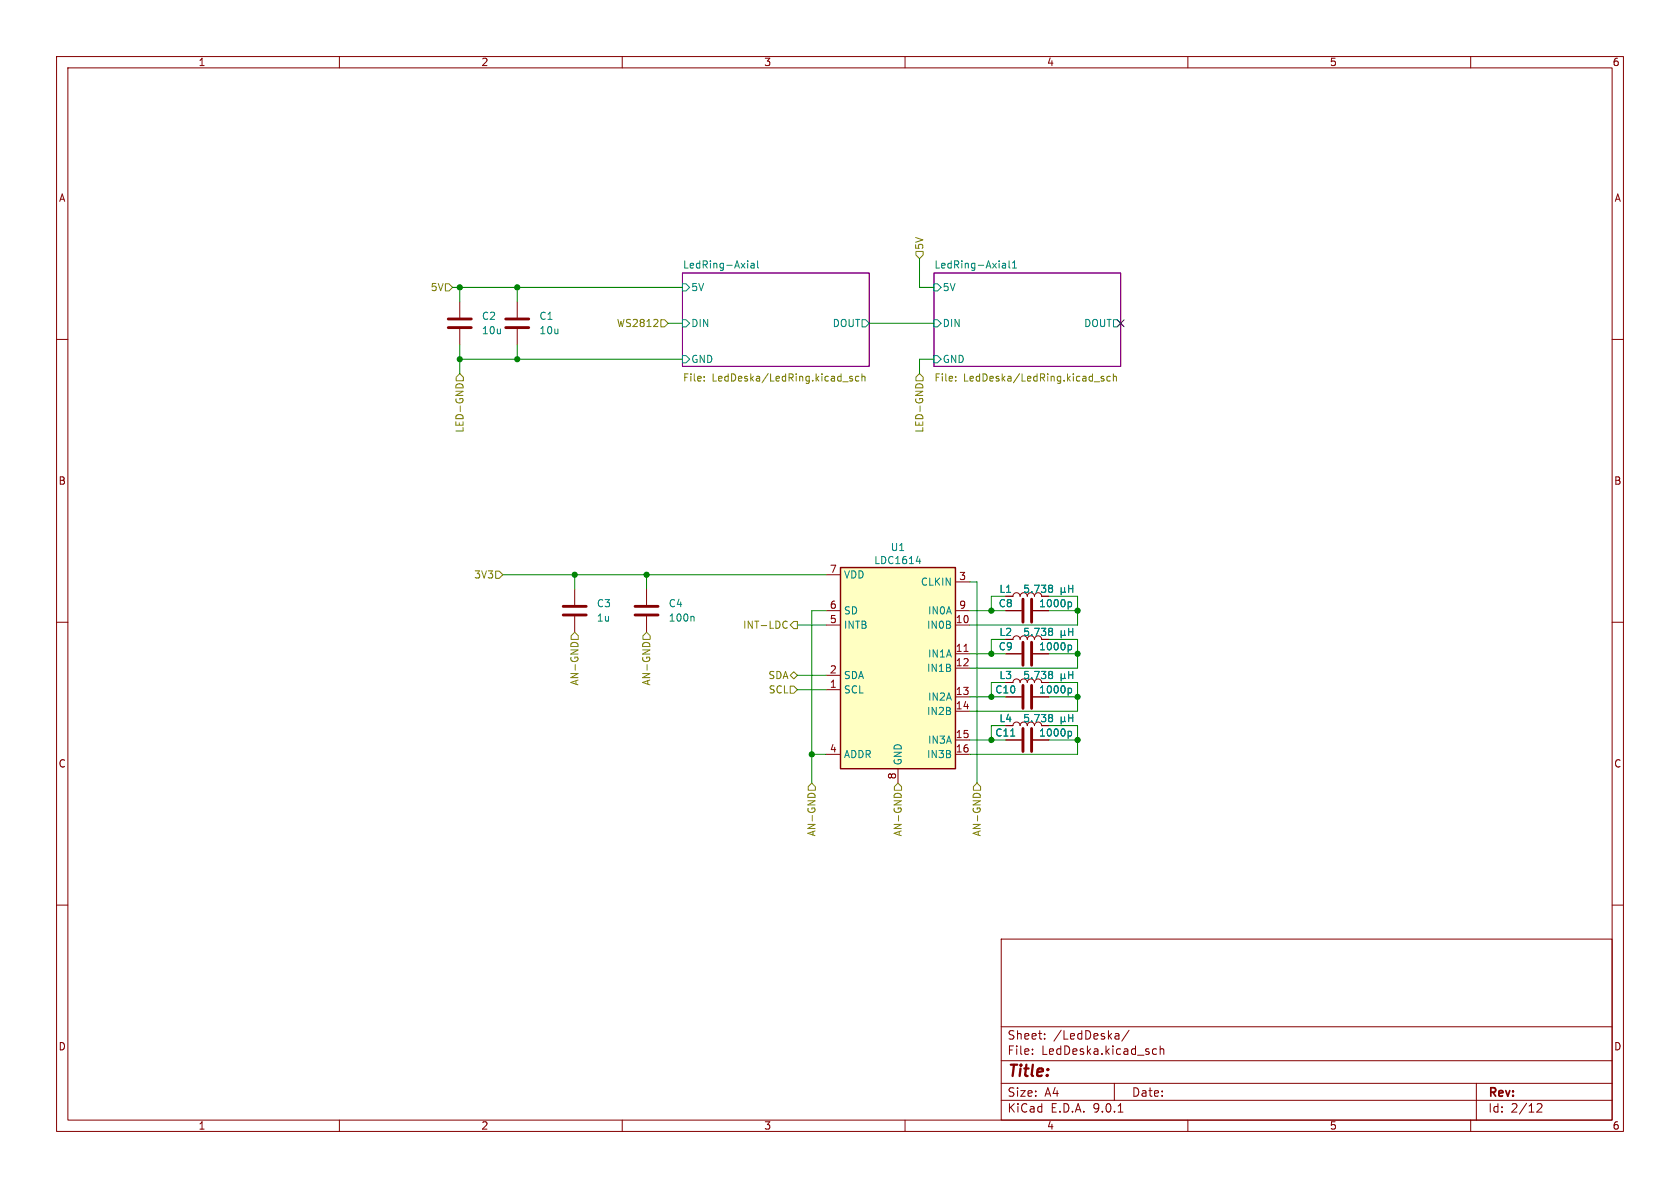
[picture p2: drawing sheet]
<svg xmlns="http://www.w3.org/2000/svg" width="297mm" height="210mm" viewBox="0 0 297 210" stroke-linecap="round" stroke-linejoin="round" font-family="sans-serif">
<g fill="none" stroke="#840000" stroke-width=".18">
<path d="M10 10h277v190h-277zM12 12h273v186h-273zM60 10v2M110 10v2M160 10v2M210 10v2M260 10v2M81.3 53.3v2.8M81.3 58.2v2.8M91.4 53.3v2.8M91.4 58.2v2.8M10 60h2"/>
<path d="M285 60h2M10 110h2M101.6 104.1v2.8M101.6 109v2.8M114.3 104.1v2.8M114.3 109v2.8M177.8 105.4h1.3a.64 .64 0 0 1 .6-.6 .64 .64 0 0 1 .6 .6M177.8 115.6h2.8M182.6 115.6h2.8M285 110h2M177.8 130.8h2.8M177.8 123.2h2.8"/>
<path d="M179.1 120.7a.64 .64 0 0 1 .6-.7 .64 .64 0 0 1 .6 .7M179.1 128.3a.64 .64 0 0 1 .6-.7 .64 .64 0 0 1 .6 .7M182.6 130.8h2.8M182.6 123.2h2.8M10 160h2M177 166h108v32h-108zM285 160h2M60 198v2M110 198v2M160 198v2M177 194.5h108M177 191.5h108"/>
<path d="M177 187.5h108M177 181.5h108M182.5 186.3v.1M182.5 185.5v.1M184.7 183.6v.1M184.7 182.8v.1M197 191.5v3M197.3 182.7h.3l.2 .2v.8M197.7 196.6h.8M197.8 183.6l-.5 .1M197.8 183.1h-.5M199.6 182.1l-1.3 2"/>
<path d="M203.9 186.3h.6M203.9 185.5h.6M205.1 185.5l.2-.1 .4 .1v.9M205.1 184.9v1.5M210 198v2M260 198v2M261 191.5v6.5M271.7 195.2l.6-.1 .2 .1 .1 .3-.9 1.1h.9"/>
</g>
<path d="M120.6 48.3h33.1v16.5h-33.1zM165.1 48.3h33v16.5h-33z" fill="none" stroke="#840084" stroke-width=".18"/>
<g fill="none" stroke="#008484" stroke-width=".18">
<path d="M120.6 50.2h.7l.6 .6-.6 .6h-.7zM120.6 56.5h.7l.6 .7-.6 .6h-.7zM132.2 46.1v.1M132.2 46.5v.9M132.8 46.6h.5v.8M133.3 46.8l-.4 .1-.2 .2 .2 .3 .4-.1M133.9 46.1v1.1l.2 .2M152.4 56.5h.6l.7 .7-.7 .6h-.6zM165.1 50.2h.6l.7 .6-.7 .6h-.6zM165.1 56.5h.6l.7 .7-.7 .6h-.6zM177.4 46.5h.2l.2 .2v.7M177.8 47.3l-.4 .1"/>
<path d="M177.8 46.8l-.4 .1M178.4 46.1v1.1l.2 .2M179 47.4h.7M179 46.5l.4-.4v1.3M196.8 56.5h.7l.6 .7-.6 .6h-.7zM120.6 62.9h.7l.6 .6-.6 .6h-.7zM165.1 62.9h.6l.7 .6-.7 .6h-.6zM122.5 109l.2 .1v.7M185.6 103.4h.2l.3 .3-.3 .3M185.6 118.7h.2l.3 .2-.3 .3M185.6 104h.2M185.6 119.2h.2"/>
<path d="M185.8 104l.3 .2v.3l-.1 .2h-.4M185.8 119.2l.3 .3v.2l-.1 .2-.4 .1M187.6 104.5l.2 .2h.2l.2-.2M187.6 103.9v1.2M187.6 119.1v1.3M187.6 119.8l.2 .2h.2l.2-.2M188.2 104.5l.2 .2M188.2 103.9v.6M188.2 119.1v.7M188.2 119.8l.2 .2M188.9 103.4v1.3M188.9 118.7v1.3"/>
<path d="M188.9 104.1h.8M188.9 119.3h.8M189 114l.3 .1 .1 .2v.5l-.4 .1M189.7 103.4v1.3M189.7 118.7v1.3M178.7 130.1h.7M185.6 126.3h.2l.3 .3-.3 .3M185.6 126.9h.2M185.8 126.9l.3 .2v.2l-.1 .2-.4 .1M187.6 126.7v1.3M187.6 127.4l.2 .2h.2l.2-.2M188.2 126.7v.7"/>
<path d="M188.2 127.4l.2 .2M188.9 126.3v1.3M188.9 126.9h.8M189 129.3h.3l.1 .2v.5l-.4 .1M189 121.7h.3l.1 .2v.5l-.4 .1M189.7 126.3v1.3"/>
</g>
<g fill="none" stroke="#848400" stroke-width=".18">
<path d="M124.5 67.2v.2M124.5 66.6v.1M149 67.5h1M150.7 66.6l-.3-.1-.2 .2 .1 .2 .4 .1v.3h-.5M151.8 66.6l-.3-.1-.3 .3 .2 .5h.4M152.4 66.6l.2-.1 .3 .1v.8M152.4 66.1v1.3M168.9 67.2v.2M168.9 66.6v.1M193.4 67.5h1M195.1 66.6l-.3-.1-.1 .2v.2l.4 .1v.3h-.4M196.3 66.6l-.4-.1-.2 .3 .1 .5h.5"/>
<path d="M196.8 66.6l.2-.1 .3 .1 .1 .8M196.8 66.1v1.3"/>
</g>
<g fill="none" stroke="#840000" stroke-width=".51">
<path d="M79.2 56.4h4.1M79.2 57.9h4.1M89.4 56.4h4.1M89.4 57.9h4.1M99.6 107.2h4M99.6 108.7h4M112.3 107.2h4M112.3 108.7h4M180.8 113.5v4.1M182.4 113.5v4.1M180.8 121.2v4M180.8 128.8v4"/>
<path d="M182.4 121.2v4M182.4 128.8v4"/>
</g>
<path d="M148.6 100.3h20.3v35.6h-20.3z" fill="#ffffc2"/>
<path d="M148.6 100.3h20.3v35.6h-20.3z" fill="none" stroke="#840000" stroke-width=".25"/>
<g fill="none" stroke="#840000" stroke-width=".18">
<path d="M146 108h2.6M146 110.5h2.6M146 101.6h2.6M146 119.4h2.6M168.9 102.9h2.5M168.9 108h2.5M168.9 110.5h2.5M168.9 115.6h2.5M168.9 118.1h2.5M170.4 115.2h.7M177.8 108h2.8M177.8 115.6h2.8"/>
<path d="M177.8 105.4h1.3M179.1 113a.64 .64 0 0 1 .6-.6 .64 .64 0 0 1 .6 .6M182.6 108h2.8M182.6 115.6h2.8M146 133.4h2.6M146 121.9h2.6M158.7 135.9v2.5M168.9 123.2h2.5M168.9 125.7h2.5M168.9 130.8h2.5M168.9 133.4h2.5M177.8 123.2h2.8"/>
<path d="M177.8 130.8h2.8M182.6 123.2h2.8M182.6 130.8h2.8"/>
</g>
<g fill="none" stroke="#008484" stroke-width=".18">
<path d="M162 99.2h.8M162.6 98.8v.8M185.6 111.1h.2l.3 .2-.3 .3M185.6 103.4h.2l.3 .3-.3 .3M185.6 118.7h.2l.3 .2-.3 .3M185.6 111.6h.2M185.6 119.2h.2M185.6 104h.2M185.8 104l.3 .2v.3l-.1 .2h-.4M185.8 111.6l.3 .3v.2l-.1 .2h-.4M185.8 119.2l.3 .3v.2l-.1 .2-.4 .1M187.6 112.2l.2 .1h.2l.2-.1"/>
<path d="M187.6 103.9v1.2M187.6 111.5v1.3M187.6 119.1v1.3M187.6 119.8l.2 .2h.2l.2-.2M187.6 104.5l.2 .2h.2l.2-.2M188.2 112.2l.2 .1M188.2 103.9v.6M188.2 111.5v.7M188.2 119.1v.7M188.2 119.8l.2 .2M188.2 104.5l.2 .2M188.9 103.4v1.3"/>
<path d="M188.9 111.1v1.2M188.9 118.7v1.3M188.9 111.7h.8M188.9 119.3h.8M188.9 104.1h.8M189 106.4l.3 .1 .1 .2v.4l-.4 .2M189 114l.3 .1 .1 .2v.5l-.4 .1M189.7 103.4v1.3M189.7 111.1v1.2M189.7 118.7v1.3M178.7 130.1h.7M185.6 126.3h.2l.3 .3-.3 .3"/>
<path d="M185.6 126.9h.2M185.8 126.9l.3 .2v.2l-.1 .2-.4 .1M187.6 126.7v1.3M187.6 127.4l.2 .2h.2l.2-.2M188.2 126.7v.7M188.2 127.4l.2 .2M188.9 126.3v1.3M188.9 126.9h.8M189 121.7h.3l.1 .2v.5l-.4 .1M189 129.3h.3l.1 .2v.5l-.4 .1M189.7 126.3v1.3"/>
</g>
<path d="M180.8 105.9v4.1M182.4 105.9v4.1" fill="none" stroke="#840000" stroke-width=".51"/>
<g fill="none" stroke="#848400" stroke-width=".18">
<path d="M78.7 50.2h.7l.6 .6-.6 .6h-.7zM115.5 57.7h.8M116.2 56.6v.4M116.8 56.5h.7l.6 .7-.6 .6h-.7zM161.9 44.5h1.3v.6l-.6 .6-.7-.6zM80.6 68.3a.68 .68 0 0 1 .6-.5 .68 .68 0 0 1 .7 .5M81.3 66l.6 .7v.6h-1.3v-.6zM161.9 68.3a.68 .68 0 0 1 .6-.5 .68 .68 0 0 1 .6 .5M162.6 66l.6 .7v.6h-1.3v-.6zM87.6 101h.7l.6 .6-.6 .6h-.7zM101 113.8l.5-.2 .6 .2M101.6 111.8l.6 .6v.6h-1.2v-.6z"/>
<path d="M113.7 113.8l.5-.2 .6 .2M114.3 111.8l.6 .6v.6h-1.2v-.6zM138.6 109.9l.3-.1 .3 .1M139.2 110.9l-.3 .2-.3-.1M140.3 109.9h.7v1.2h-.7l-.6-.6zM140.3 118.7l.7 .7-.7 .6-.6-.6zM139.7 121.3h.6l.7 .6-.7 .7h-.6zM143.5 138.4l.6 .7v.6h-1.2v-.6zM158.7 138.4l.7 .7v.6h-1.3v-.6zM172.1 139.1l.6-.7 .7 .7v.6h-1.3zM142.9 140.5l.5-.3 .6 .3M158.1 140.5l.5-.3 .7 .3"/>
<path d="M172.1 140.5l.5-.3 .6 .3"/>
</g>
<g fill="none" stroke="#008400" stroke-width=".18">
<path d="M80 50.8h40.6M81.3 50.8v2.5M91.4 50.8v2.5M118.1 57.2h2.5M153.7 57.2h11.4M162.6 45.7v5.1h2.5M81.3 63.5h39.3M81.3 61v5M91.4 61v2.5M165.1 63.5h-2.5v2.5M88.9 101.6h57.1M101.6 101.6v2.5"/>
<path d="M114.3 101.6v2.5M141 110.5h5M141 119.4h5M146 108h-2.5v30.4M171.4 108h6.4M171.4 115.6h6.4M171.4 102.9h1.3v35.5M177.8 105.4h-2.5v2.6M177.8 113h-2.5v2.6M185.4 105.4h5.1v5.1h-19.1M185.4 113h5.1v5.1h-19.1M185.4 108h5.1"/>
<path d="M185.4 115.6h5.1M141 121.9h5M143.5 133.4h2.5M171.4 130.8h6.4M171.4 123.2h6.4M177.8 128.3h-2.5v2.5M177.8 120.7h-2.5v2.5M185.4 130.8h5.1M185.4 128.3h5.1v5.1h-19.1M185.4 120.7h5.1v5h-19.1M185.4 123.2h5.1"/>
</g>
<path d="M197.5 56.5l1.2 1.3M198.7 56.5l-1.2 1.3" fill="none" stroke="#000084" stroke-width=".18"/>
<g fill="#008400" stroke="#008400" stroke-width=".18">
<circle cx="101.6" cy="101.6" r=".46"/>
<circle cx="114.3" cy="101.6" r=".46"/>
<circle cx="81.3" cy="63.5" r=".46"/>
<circle cx="81.3" cy="50.8" r=".46"/>
<circle cx="91.4" cy="50.8" r=".46"/>
<circle cx="91.4" cy="63.5" r=".46"/>
<circle cx="190.5" cy="130.8" r=".46"/>
<circle cx="190.5" cy="108" r=".46"/>
<circle cx="190.5" cy="115.6" r=".46"/>
<circle cx="190.5" cy="123.2" r=".46"/>
<circle cx="175.3" cy="108" r=".46"/>
<circle cx="143.5" cy="133.4" r=".46"/>
<circle cx="175.3" cy="123.2" r=".46"/>
<circle cx="175.3" cy="115.6" r=".46"/>
<circle cx="175.3" cy="130.8" r=".46"/>
</g>
<text font-size="2.8" fill="#840000" x="178" y="190.9">Title:</text>
<g font-size="2.1" fill="#840000">
<text x="178" y="184">Sheet:</text>
<text x="186.2" y="184">/LedDeska/</text>
<text x="178" y="186.7">File:</text>
<text x="184.1" y="186.7">LedDeska.kicad_sch</text>
<text x="178" y="196.9">KiCad</text>
<text x="178" y="194.1">Size:</text>
<text x="184.7" y="194.1">A4</text>
<text x="185.7" y="196.9">E.D.A.</text>
<text x="193.3" y="196.9">9.0.1</text>
<text x="200" y="194.1">Date:</text>
<text x="263" y="194.3">Rev:</text>
<text x="263" y="196.9">Id:</text>
<text x="267.1" y="196.9">2/12</text>
</g>
<g font-size="1.8" fill="#840000">
<text x="35" y="11.9">1</text>
<text x="85" y="11.9">2</text>
<text x="135" y="11.9">3</text>
<text x="185" y="11.9">4</text>
<text x="235" y="11.9">5</text>
<text x="285" y="11.9">6</text>
<text x="10.3" y="35.9">A</text>
<text x="285.3" y="35.9">A</text>
<text x="10.3" y="85.9">B</text>
<text x="285.3" y="85.9">B</text>
<text x="146.6" y="101.3">7</text>
<text x="146.6" y="107.7">6</text>
<text x="169.5" y="102.6">3</text>
<text x="169.5" y="107.7">9</text>
<text x="180.8" y="105">5.738</text>
<text x="146.6" y="110.2">5</text>
<text x="168.9" y="110.2">10</text>
<text x="176.6" y="112.6">L2</text>
<text x="180.8" y="112.6">5.738</text>
<text x="146.6" y="119.1">2</text>
<text x="168.9" y="115.3">11</text>
<text x="168.9" y="117.9">12</text>
<text x="146.6" y="121.7">1</text>
<text x="168.9" y="122.9">13</text>
<text x="168.9" y="125.5">14</text>
<text x="176.6" y="120.2">L3</text>
<text x="180.8" y="120.2">5.738</text>
<text x="168.9" y="130.6">15</text>
<text x="176.6" y="127.9">L4</text>
<text x="180.8" y="127.9">5.738</text>
<text x="10.3" y="135.9">C</text>
<text x="146.6" y="133.1">4</text>
<text x="158.5" y="137.9" transform="rotate(-90 158.5 137.9)">8</text>
<text x="168.9" y="133.1">16</text>
<text x="285.3" y="135.9">C</text>
<text x="10.3" y="185.9">D</text>
<text x="285.3" y="185.9">D</text>
<text x="35" y="199.9">1</text>
<text x="85" y="199.9">2</text>
<text x="135" y="199.9">3</text>
<text x="185" y="199.9">4</text>
<text x="235" y="199.9">5</text>
<text x="285" y="199.9">6</text>
</g>
<g font-size="1.8" fill="#008484">
<text x="120.6" y="47.5">LedRing-Axial</text>
<text x="165.1" y="47.5">LedRing-Axial1</text>
<text x="122.1" y="51.7">5V</text>
<text x="166.6" y="51.7">5V</text>
<text x="85.1" y="56.7">C2</text>
<text x="85.1" y="59.3">10u</text>
<text x="95.3" y="56.7">C1</text>
<text x="95.3" y="59.3">10u</text>
<text x="122.1" y="58">DIN</text>
<text x="147.1" y="58">DOUT</text>
<text x="166.6" y="58">DIN</text>
<text x="191.6" y="58">DOUT</text>
<text x="122.1" y="64.4">GND</text>
<text x="166.6" y="64.4">GND</text>
<text x="154.4" y="99.9">LDC1614</text>
<text x="157.4" y="97.6">U1</text>
<text x="105.4" y="107.5">C3</text>
<text x="118.1" y="107.5">C4</text>
<text x="149.1" y="102.5">VDD</text>
<text x="162.7" y="103.7">CLKIN</text>
<text x="176.5" y="107.5">C8</text>
<text x="176.6" y="105">L1</text>
<text x="183.6" y="107.5">1000p</text>
<text x="105.4" y="110.1">1u</text>
<text x="118.1" y="110.1">100n</text>
<text x="149.1" y="108.8">SD</text>
<text x="149.1" y="111.4">INTB</text>
<text x="163.8" y="111.4">IN0B</text>
<text x="164" y="108.8">IN0A</text>
<text x="163.8" y="119">IN1B</text>
<text x="164" y="116.4">IN1A</text>
<text x="176.5" y="115.2">C9</text>
<text x="183.6" y="115.2">1000p</text>
<text x="149.1" y="120.2">SDA</text>
<text x="149.1" y="122.8">SCL</text>
<text x="164" y="124.1">IN2A</text>
<text x="175.9" y="122.8">C10</text>
<text x="183.6" y="122.8">1000p</text>
<text x="163.8" y="126.6">IN2B</text>
<text x="164" y="131.7">IN3A</text>
<text x="175.9" y="130.4">C11</text>
<text x="183.6" y="130.4">1000p</text>
<text x="149.1" y="134.2">ADDR</text>
<text x="159.6" y="135.4" transform="rotate(-90 159.6 135.4)">GND</text>
<text x="163.8" y="134.2">IN3B</text>
</g>
<g font-size="1.8" fill="#848400">
<text x="163.4" y="44.3" transform="rotate(-90 163.4 44.3)">5V</text>
<text x="76" y="51.7">5V</text>
<text x="108.9" y="58">WS2812</text>
<text x="120.6" y="67.8">File:</text>
<text x="125.9" y="67.8">LedDeska/LedRing.kicad_sch</text>
<text x="165.1" y="67.8">File:</text>
<text x="170.3" y="67.8">LedDeska/LedRing.kicad_sch</text>
<text x="82.1" y="76.6" transform="rotate(-90 82.1 76.6)">LED-GND</text>
<text x="163.4" y="76.6" transform="rotate(-90 163.4 76.6)">LED-GND</text>
<text x="83.7" y="102.5">3V3</text>
<text x="131.3" y="111.4">INT-LDC</text>
<text x="102.5" y="121.3" transform="rotate(-90 102.5 121.3)">AN-GND</text>
<text x="115.2" y="121.3" transform="rotate(-90 115.2 121.3)">AN-GND</text>
<text x="135.7" y="120.2">SDA</text>
<text x="135.8" y="122.8">SCL</text>
<text x="144.4" y="148" transform="rotate(-90 144.4 148)">AN-GND</text>
<text x="159.6" y="148" transform="rotate(-90 159.6 148)">AN-GND</text>
<text x="173.6" y="148" transform="rotate(-90 173.6 148)">AN-GND</text>
</g>
</svg>
